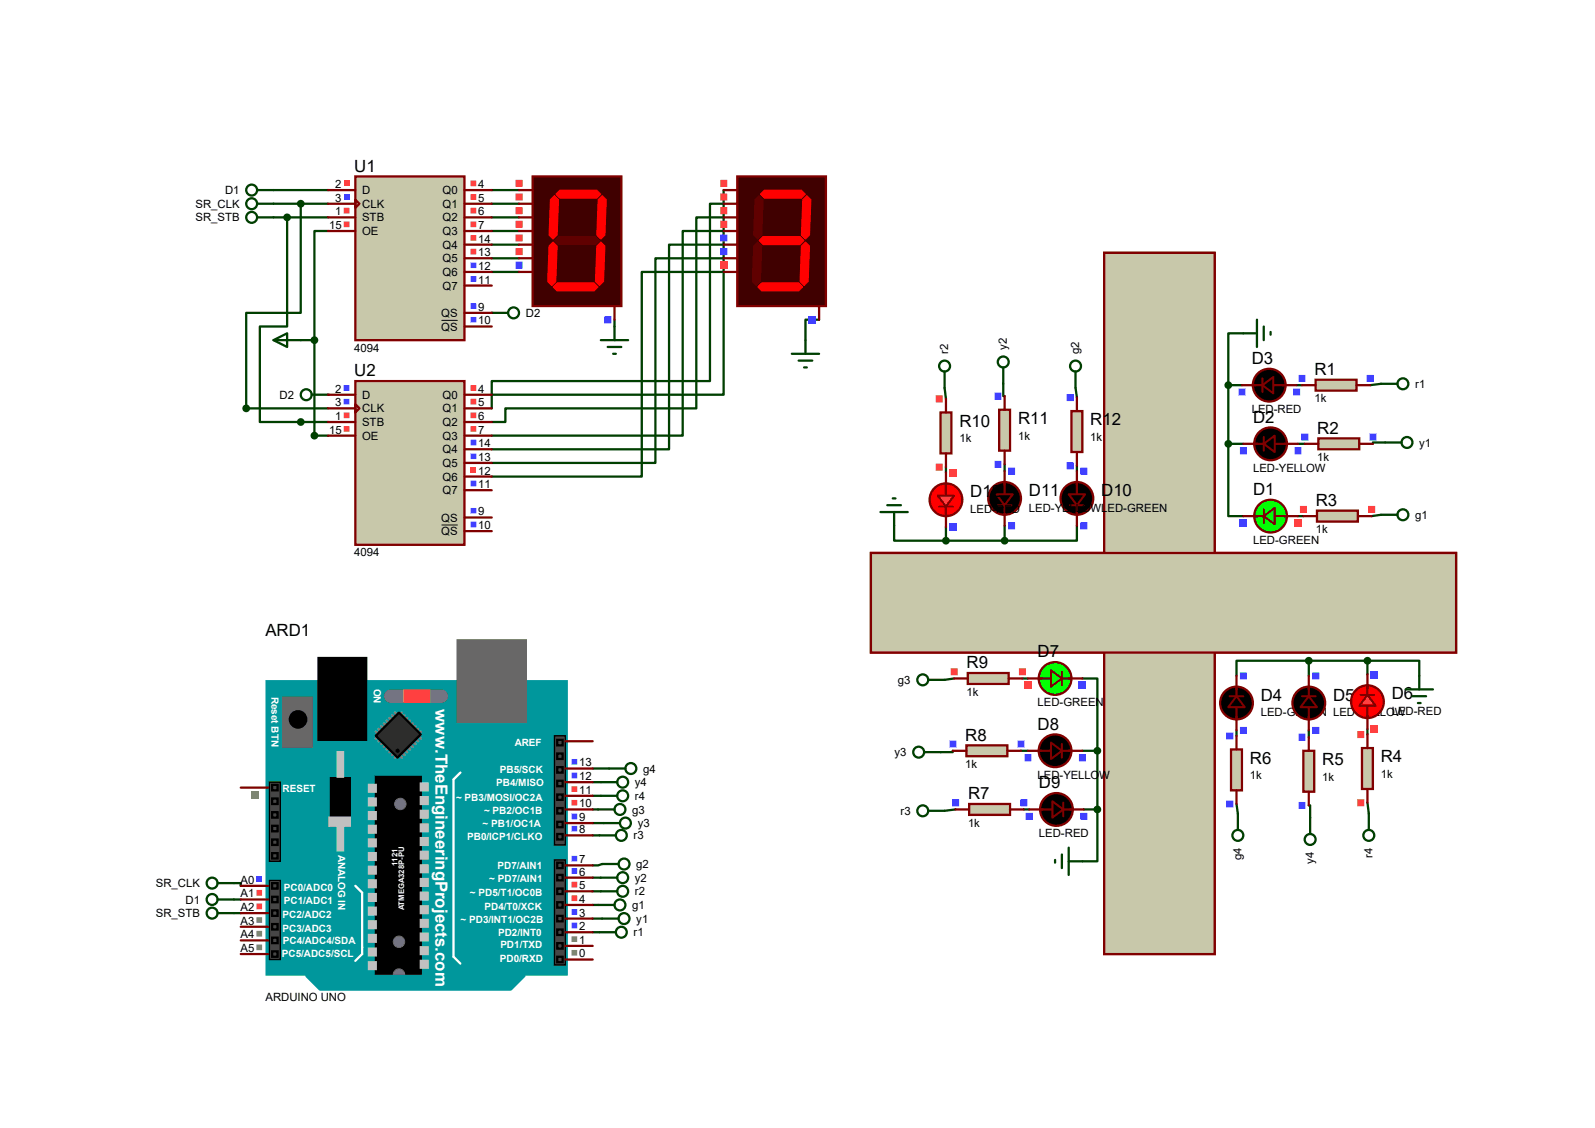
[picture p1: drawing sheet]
<svg xmlns="http://www.w3.org/2000/svg" width="297mm" height="210mm" viewBox="0 0 297 210" stroke-linecap="round" stroke-linejoin="round" font-family="sans-serif">
<g fill="none" stroke="#004000" stroke-width=".42">
<path d="M50.9 37.9h10.2M50.9 35.4h10.2M91.6 37.9h5M91.6 35.4h5M50.9 40.5h10.2M53.5 40.5v20.3h-5.1v17.8h7.6M61.1 43h-2.6v20.3M91.6 40.5h5M91.6 43h5M91.6 45.6h5M91.6 48.1h5M91.6 50.6h5"/>
<path d="M114.4 59.5v1.3M152.5 59.5h-2.5v3.8M56 63.3h2.5M58.5 63.3v17.8M175.9 72.2l.2 2.1M186.8 71.5v2.2h.3M200.3 72.2l.2 1.8M228.7 71.7v10.9M228.7 71.7h2.6M231.5 62.1h-2.8v9.6M241.4 71.7h1M257.2 71.5l-2.1 .2"/>
<path d="M166.5 97.9v2.8h9.6M176.1 87v1M176.1 98.1v2.6M187.1 86.4v1.3M187.1 97.9v2.8M200.5 97.9v2.8h-13.4M200.5 86.7v1M228.7 82.6v13.5h2.8M228.7 82.6h2.8M241.7 82.6h1.3M241.7 96.1h1M257.2 95.8l-1.8 .3"/>
<path d="M257.9 82.4h-2.2v.2M176.1 100.7h11M177.4 139.8v.2h-2.3M177.7 126.3l-1.8 .3M190.1 139.8h1.3M190.4 126.3h1M201.5 126.3h2.8v13.5M201.5 139.8h2.8M204.3 139.8v10.9M230.3 136v1M243.7 123h-13.4v2.8M243.7 123v2.8"/>
<path d="M243.7 136v1.2M243.7 123h10.9M254.6 123h9.7v2.8M254.6 123v2.6M254.6 135.7v1M110.4 143.1h3M110.4 145.6h1.5M110.4 148.2h1.5M110.4 150.7h1M110.4 153.2h2M110.4 155.5h1.2M177.9 150.7l-2 .3"/>
<path d="M190.6 150.7h1M201.8 150.7h2.5M204.3 150.7v9.7h-2.8M230.3 149.7l.2 1.8M243.7 149.9h.3v2.3M254.6 149.4l.3 2.1M43.6 164.4h1.2v.5M43.6 167.5h1.2M43.6 170h1.2M110.4 163.4h1.5M110.4 165.9h1.5M110.4 168.5h1"/>
<path d="M110.4 171h1.7M110.4 173.6h1.2M112.1 160.9l-.7 .2h-1"/>
</g>
<g fill="#004000">
<circle cx="91.6" cy="58.3" r=".21"/>
<circle cx="61.1" cy="73.5" r=".21"/>
</g>
<path d="M56 37.9v20.4h-10.2v17.7h15.3M134.7 35.4v38.1h-43.1M134.7 37.9h-2.5v33.1h-40.6v5M134.7 40.5h-5v35.5h-35.6v2.6h-2.5M134.7 43h-7.6v38.1h-35.5M134.7 45.6h-10.1v38.1h-33M134.7 48.1h-12.7v38.1h-30.4M134.7 50.6h-15.2v38.1h-27.9M56 78.6h5.1M58.5 81.1h2.6" fill="none" stroke="#004000" stroke-width=".42"/>
<path d="M49.7 126.8h55.8v54.6h-55.8z" fill="#00979c" stroke="#00979c" stroke-width=".42"/>
<g fill="#686767" stroke="#686767" stroke-width=".42">
<path d="M85.2 119.2h12.7v15.3h-12.7z"/>
<path d="M52.7 129.9h5.3v9.1h-5.3z"/>
</g>
<g fill="#000" stroke="#000" stroke-width=".42">
<path d="M59.3 122.5h8.9v15.3h-8.9zM61.6 144.9h3.6v8.9h-3.6zM70 144.6h8.4v36.8h-8.4z"/>
<circle cx="55.5" cy="133.9" r="1.52"/>
</g>
<path d="M85.7 143.8l-1.2 1.3v33l1.2 1.3M66.2 164.9l1.2 1.3v11.4l-1.2 1.3" fill="none" stroke="#fff" stroke-width=".42"/>
<g fill="#c0c0c0" stroke="#c0c0c0" stroke-width=".42">
<path d="M78.4 145.9h1.2v1.3h-1.2z"/>
<path d="M78.4 148.4h1.2v1.3h-1.2z"/>
<path d="M78.4 151h1.2v1.2h-1.2z"/>
<path d="M78.4 153.5h1.2v1.3h-1.2z"/>
<path d="M78.4 156h1.2v1.3h-1.2z"/>
<path d="M78.4 158.6h1.2v1.3h-1.2z"/>
<path d="M78.4 161.1h1.2v1.3h-1.2z"/>
<path d="M78.4 163.7h1.2v1.2h-1.2z"/>
<path d="M78.4 166.2h1.2v1.3h-1.2z"/>
<path d="M78.4 168.7h1.2v1.3h-1.2z"/>
<path d="M78.4 171.3h1.2v1.3h-1.2z"/>
<path d="M78.4 173.8h1.2v1.3h-1.2z"/>
<path d="M78.4 176.4h1.2v1.2h-1.2z"/>
<path d="M78.4 178.9h1.2v1.3h-1.2z"/>
<path d="M68.7 146.1h1.3v1.3h-1.3z"/>
<path d="M68.7 148.7h1.3v1.2h-1.3z"/>
<path d="M68.7 151.2h1.3v1.3h-1.3z"/>
<path d="M68.7 153.8h1.3v1.2h-1.3z"/>
<path d="M68.7 156.3h1.3v1.3h-1.3z"/>
<path d="M68.7 158.8h1.3v1.3h-1.3z"/>
<path d="M68.7 161.4h1.3v1.2h-1.3z"/>
<path d="M68.7 163.9h1.3v1.3h-1.3z"/>
<path d="M68.7 166.5h1.3v1.2h-1.3z"/>
<path d="M68.7 169h1.3v1.3h-1.3z"/>
<path d="M68.7 171.5h1.3v1.3h-1.3z"/>
<path d="M68.7 174.1h1.3v1.2h-1.3z"/>
<path d="M68.7 176.6h1.3v1.3h-1.3z"/>
<path d="M68.7 179.2h1.3v1.2h-1.3z"/>
<path d="M61.3 152.2h3.9v1.6h-3.9z"/>
<path d="M62.9 140h1v4.6h-1z"/>
<path d="M62.9 153.8h1v4.5h-1z"/>
</g>
<path d="M72.8 129.6h9.4" fill="none" stroke="#757575" stroke-width="2.5"/>
<path d="M75.3 128.6h4.6v2h-4.6z" fill="#ff8000" stroke="#ff8000" stroke-width=".42"/>
<g fill="none" stroke="#808080" stroke-width=".47">
<path d="M70 136.2l.5 .5M70.5 135.7l.5 .5M70.5 137l-.5 .5M71 135.2l.5 .5M71 137.5l-.5 .5M71.5 134.7l.5 .5M71.5 138l-.5 .5M72 134.2l.5 .5M72 138.5l-.5 .5M72.5 133.7l.5 .5M72.5 139l-.5 .5M73 133.2l.5 .5"/>
<path d="M73 139.5l-.5 .5M73.5 132.7l.5 .5M74.8 132.7l-.5 .5M75.3 139.5l.5 .5M75.3 133.2l-.5 .5M75.8 139l.5 .5M75.8 133.7l-.5 .5M76.3 138.5l.5 .5M76.3 134.2l-.5 .5M76.8 138l.5 .5M76.8 134.7l-.5 .5M77.3 137.5l.6 .5"/>
<path d="M77.3 135.2l-.5 .5M77.9 137l.5 .5M77.9 135.7l-.6 .5M78.4 136.2l-.5 .5M73.5 140l-.5 .5M74 140.5l-.5 .6M74.3 140.5l.5 .6M74.8 140l.5 .5"/>
</g>
<path d="M74.3 132.7l4.1 4-4.4 4.4-4-4.1z" fill="#2c2c2c" stroke="#000" stroke-width=".42"/>
<circle cx="74" cy="139.8" r=".3" fill="#000" stroke="#000" stroke-width=".19"/>
<path d="M103.3 137h2v20.3h-2z" fill="#464646" stroke="#000" stroke-width=".25"/>
<circle cx="74.3" cy="175.3" r="1.06" fill="#757575" stroke="#757575" stroke-width=".19"/>
<g fill="#464646" stroke="#000" stroke-width=".42">
<path d="M103.8 137.8h1v1h-1z"/>
<path d="M103.8 142.8h1v1h-1z"/>
<path d="M103.8 145.4h1v1h-1z"/>
<path d="M103.8 147.9h1v1h-1z"/>
<path d="M103.8 150.5h1v1h-1z"/>
<path d="M103.8 153h1v1h-1z"/>
<path d="M103.8 140.3h1v1h-1z"/>
<path d="M103.8 155.3h1v1h-1z"/>
</g>
<g fill="#757575" stroke="#757575" stroke-width=".19">
<circle cx="74.5" cy="149.7" r="1.06"/>
<circle cx="74.3" cy="181.4" r="1.06"/>
</g>
<path d="M57 181.7h40.7l-2.6 2.5h-35.5z" fill="#00979c" stroke="#00979c" stroke-width=".42"/>
<g fill="#464646" stroke="#000" stroke-width=".25">
<path d="M50.2 145.6h2v14.8h-2z"/>
<path d="M103.3 160.1h2v19.6h-2z"/>
<path d="M50.2 163.9h2v14.7h-2z"/>
</g>
<g fill="#464646" stroke="#000" stroke-width=".42">
<path d="M50.7 148.7h1v1h-1z"/>
<path d="M50.7 153.8h1v1h-1z"/>
<path d="M50.7 158.8h1v1.1h-1z"/>
<path d="M50.7 156.3h1v1h-1z"/>
<path d="M50.7 151.2h1v1h-1z"/>
<path d="M50.7 146.1h1v1.1h-1z"/>
<path d="M103.8 160.6h1v1h-1z"/>
<path d="M103.8 162.9h1v1h-1z"/>
<path d="M103.8 165.4h1v1.1h-1z"/>
<path d="M103.8 168h1v1h-1z"/>
<path d="M103.8 170.5h1v1h-1z"/>
<path d="M103.8 173.1h1v1h-1z"/>
<path d="M103.8 175.6h1v1h-1z"/>
<path d="M103.8 178.1h1v1.1h-1z"/>
<path d="M50.7 164.4h1v1h-1z"/>
<path d="M50.7 167h1v1h-1z"/>
<path d="M50.7 169.5h1v1h-1z"/>
<path d="M50.7 172h1v1.1h-1z"/>
<path d="M50.7 174.6h1v1h-1z"/>
<path d="M50.7 177.1h1v1h-1z"/>
</g>
<g fill="none" stroke="#800000" stroke-width=".42">
<path d="M105.3 138h5.1M44.8 146.6h5.1M105.3 155.5h5.1M105.3 153.2h5.1M105.3 150.7h5.1M105.3 148.2h5.1M105.3 145.6h5.1M105.3 143.1h5.1M44.8 177.6h5.1M44.8 175.1h5.1M44.8 172.6h5.1M44.8 170h5.1"/>
<path d="M44.8 167.5h5.1M44.8 164.9h5.1M105.3 178.6h5.1M105.3 176.1h5.1M105.3 173.6h5.1M105.3 171h5.1M105.3 168.5h5.1M105.3 165.9h5.1M105.3 163.4h5.1M105.3 161.1h5.1"/>
</g>
<path d="M106.4 176.9h1.1v1h-1.1zM106.4 174.3h1.1v1.1h-1.1z" fill-rule="evenodd" fill="#808080"/>
<path d="M106.4 171.8h1.1v1h-1.1zM106.4 169.2h1.1v1.1h-1.1z" fill-rule="evenodd" fill="#4040ff"/>
<path d="M106.4 166.7h1.1v1.1h-1.1zM106.4 164.2h1.1v1h-1.1z" fill-rule="evenodd" fill="#ff4040"/>
<path d="M106.4 161.6h1.1v1.1h-1.1zM106.4 159.3h1.1v1.1h-1.1zM106.4 153.8h1.1v1h-1.1zM106.4 151.5h1.1v1h-1.1z" fill-rule="evenodd" fill="#4040ff"/>
<path d="M106.4 148.9h1.1v1.1h-1.1zM106.4 146.4h1.1v1h-1.1z" fill-rule="evenodd" fill="#ff4040"/>
<path d="M106.4 143.8h1.1v1.1h-1.1zM106.4 141.3h1.1v1.1h-1.1z" fill-rule="evenodd" fill="#4040ff"/>
<path d="M47.8 175.9h1v1h-1zM47.8 173.3h1v1.1h-1zM47.8 170.8h1v1h-1z" fill-rule="evenodd" fill="#808080"/>
<path d="M47.8 168.2h1v1.1h-1zM47.8 165.7h1v1.1h-1z" fill-rule="evenodd" fill="#ff4040"/>
<path d="M47.8 163.2h1v1h-1z" fill="#4040ff"/>
<path d="M46.7 147.3h1.3v1.3h-1.3z" fill="#808080"/>
<g fill="none" stroke="#004000" stroke-width=".42">
<path d="M111.4 150.7h3M111.6 155.5h3.1M111.9 145.6h3M111.9 148.2h3M112.4 153.2h3M113.4 143.1h3.1M40.5 164.4h3.1M40.5 167.5h3.1M40.5 170h3.1M111.4 168.5h3M111.6 173.6h3.1M111.9 163.4h3"/>
<path d="M111.9 165.9h3M112.1 160.9h3.1M112.1 171h3.1"/>
<circle cx="115.4" cy="150.7" r="1.02"/>
<circle cx="115.7" cy="155.5" r="1.02"/>
<circle cx="116" cy="148.2" r="1.02"/>
<circle cx="116" cy="145.6" r="1.02"/>
<circle cx="116.5" cy="153.2" r="1.02"/>
<circle cx="117.5" cy="143.1" r="1.02"/>
<circle cx="39.5" cy="170" r="1.02"/>
<circle cx="39.5" cy="164.4" r="1.02"/>
<circle cx="39.5" cy="167.5" r="1.02"/>
<circle cx="115.4" cy="168.5" r="1.02"/>
<circle cx="115.7" cy="173.6" r="1.02"/>
<circle cx="116" cy="165.9" r="1.02"/>
<circle cx="116" cy="163.4" r="1.02"/>
<circle cx="116.2" cy="171" r="1.02"/>
<circle cx="116.2" cy="160.9" r="1.02"/>
</g>
<g fill="#c8c8aa" stroke="#800000" stroke-width=".42">
<path d="M205.6 47.1h20.6v130.5h-20.6z"/>
<path d="M162.2 103h108.9v18.5h-108.9z"/>
</g>
<circle cx="236.6" cy="96.1" r="3" fill="#0f0" stroke="#800000" stroke-width=".42"/>
<path d="M235.3 94.8v2.6" fill="none" stroke="#800000" stroke-width=".38"/>
<path d="M233.6 96.1h1.7M237.4 96.1h2.2" fill="none" stroke="#800000" stroke-width=".42"/>
<path d="M235.3 96.1l2.1-1.5v3z" fill="#2bff2b" stroke="#800000" stroke-width=".38"/>
<path d="M231.5 96.1h2.6M239.1 96.1h2.6" fill="none" stroke="#800000" stroke-width=".42"/>
<path d="M241 96.7h1.4v1.3h-1.4z" fill="#ff4040"/>
<path d="M230.9 96.7h1.3v1.3h-1.3z" fill="#4040ff"/>
<circle cx="236.6" cy="82.6" r="3" fill="#000" stroke="#800000" stroke-width=".42"/>
<path d="M235.3 81.4v2.5" fill="none" stroke="#800000" stroke-width=".38"/>
<path d="M235.6 82.6h2M236.1 82.1h1v1h-1zM236.6 81.6v2.1" fill="none" stroke="#000040" stroke-width=".21"/>
<path d="M231.5 82.6h3.8M237.4 82.6h4.3" fill="none" stroke="#800000" stroke-width=".42"/>
<path d="M235.3 82.6l2.1-1.5v3.1z" fill="#000" stroke="#800000" stroke-width=".38"/>
<path d="M241 83.3h1.4v1.3h-1.4zM230.9 83.3h1.3v1.3h-1.3z" fill-rule="evenodd" fill="#4040ff"/>
<circle cx="236.3" cy="71.7" r="3" fill="#000" stroke="#800000" stroke-width=".42"/>
<path d="M235.1 70.4v2.6" fill="none" stroke="#800000" stroke-width=".38"/>
<path d="M231.3 71.7h3.8M237.1 71.7h4.3" fill="none" stroke="#800000" stroke-width=".42"/>
<path d="M235.1 71.7l2-1.5v3z" fill="#000" stroke="#800000" stroke-width=".38"/>
<path d="M240.8 72.3h1.3v1.4h-1.3zM230.6 72.3h1.3v1.4h-1.3z" fill-rule="evenodd" fill="#4040ff"/>
<path d="M234.1 59.5v5.1M231.5 62.1h2.6M235.3 60.8v2.5M236.6 61.8v.5" fill="none" stroke="#004000" stroke-width=".42"/>
<g fill="#004000" stroke="#004000" stroke-width=".42">
<circle cx="228.7" cy="82.6" r=".51"/>
<circle cx="228.7" cy="71.7" r=".51"/>
</g>
<path d="M245 70.7h7.6v2h-7.6z" fill="#c8c8aa" stroke="#800000" stroke-width=".42"/>
<path d="M242.4 71.7h2.6M252.6 71.7h2.5" fill="none" stroke="#800000" stroke-width=".42"/>
<path d="M241.8 69.8h1.3v1.3h-1.3zM254.5 69.8h1.3v1.3h-1.3z" fill-rule="evenodd" fill="#4040ff"/>
<path d="M245.5 81.6h7.6v2.1h-7.6z" fill="#c8c8aa" stroke="#800000" stroke-width=".42"/>
<path d="M243 82.6h2.5M253.1 82.6h2.6" fill="none" stroke="#800000" stroke-width=".42"/>
<path d="M242.3 80.7h1.3v1.3h-1.3zM255 80.7h1.3v1.3h-1.3z" fill-rule="evenodd" fill="#4040ff"/>
<path d="M245.2 95.1h7.7v2h-7.7z" fill="#c8c8aa" stroke="#800000" stroke-width=".42"/>
<path d="M242.7 96.1h2.5M252.9 96.1h2.5" fill="none" stroke="#800000" stroke-width=".42"/>
<path d="M242.1 94.2h1.3v1.3h-1.3zM254.8 94.2h1.3v1.3h-1.3z" fill-rule="evenodd" fill="#ff4040"/>
<g fill="none" stroke="#004000" stroke-width=".42">
<path d="M257.2 71.5h3M257.2 95.8h3M257.9 82.4h3.1"/>
<circle cx="261.2" cy="71.5" r="1.02"/>
<circle cx="261.2" cy="95.8" r="1.02"/>
<circle cx="262" cy="82.4" r="1.02"/>
</g>
<circle cx="230.3" cy="130.9" r="3" fill="#000" stroke="#800000" stroke-width=".42"/>
<path d="M229 129.6h2.5" fill="none" stroke="#800000" stroke-width=".38"/>
<path d="M230.3 125.8v3.8M230.3 131.7v4.3" fill="none" stroke="#800000" stroke-width=".42"/>
<path d="M230.3 129.6l1.5 2.1h-3.1z" fill="#000" stroke="#800000" stroke-width=".38"/>
<path d="M230.9 135.3h1.3v1.4h-1.3zM230.9 125.2h1.3v1.3h-1.3z" fill-rule="evenodd" fill="#4040ff"/>
<circle cx="243.7" cy="130.9" r="3" fill="#000" stroke="#800000" stroke-width=".42"/>
<path d="M242.4 129.6h2.6" fill="none" stroke="#800000" stroke-width=".38"/>
<path d="M242.7 130.9h2M243.2 130.4h1v1h-1zM243.7 129.9v2" fill="none" stroke="#000040" stroke-width=".21"/>
<path d="M243.7 125.8v3.8M243.7 131.7v4.3" fill="none" stroke="#800000" stroke-width=".42"/>
<path d="M243.7 129.6l1.5 2.1h-3z" fill="#000" stroke="#800000" stroke-width=".38"/>
<path d="M244.3 135.3h1.4v1.4h-1.4zM244.3 125.2h1.4v1.3h-1.4z" fill-rule="evenodd" fill="#4040ff"/>
<circle cx="254.6" cy="130.6" r="3" fill="#f00" stroke="#800000" stroke-width=".42"/>
<path d="M253.4 129.4h2.5" fill="none" stroke="#800000" stroke-width=".38"/>
<path d="M254.6 127.6v1.8M254.6 131.4v2.3" fill="none" stroke="#800000" stroke-width=".42"/>
<path d="M254.6 129.4l1.6 2h-3.1z" fill="#ff2b2b" stroke="#800000" stroke-width=".38"/>
<path d="M254.6 125.6v2.5M254.6 133.2v2.5" fill="none" stroke="#800000" stroke-width=".42"/>
<path d="M255.3 135.1h1.3v1.3h-1.3z" fill="#ff4040"/>
<path d="M255.3 124.9h1.3v1.3h-1.3z" fill="#4040ff"/>
<path d="M261.7 128.4h5.1M263 129.6h2.6M264 130.9h.5M264.3 125.8v2.6" fill="none" stroke="#004000" stroke-width=".42"/>
<g fill="#004000" stroke="#004000" stroke-width=".42">
<circle cx="243.7" cy="123" r=".51"/>
<circle cx="254.6" cy="123" r=".51"/>
</g>
<path d="M253.6 139.3h2.1v7.6h-2.1z" fill="#c8c8aa" stroke="#800000" stroke-width=".42"/>
<path d="M254.6 136.7v2.6M254.6 146.9v2.5" fill="none" stroke="#800000" stroke-width=".42"/>
<path d="M252.7 136.1h1.3v1.3h-1.3zM252.7 148.8h1.3v1.3h-1.3z" fill-rule="evenodd" fill="#ff4040"/>
<path d="M242.7 139.8h2v7.6h-2z" fill="#c8c8aa" stroke="#800000" stroke-width=".42"/>
<path d="M243.7 137.2v2.6M243.7 147.4v2.5" fill="none" stroke="#800000" stroke-width=".42"/>
<path d="M241.8 136.6h1.3v1.3h-1.3zM241.8 149.3h1.3v1.3h-1.3z" fill-rule="evenodd" fill="#4040ff"/>
<path d="M229.2 139.5h2.1v7.7h-2.1z" fill="#c8c8aa" stroke="#800000" stroke-width=".42"/>
<path d="M230.3 137v2.5M230.3 147.2v2.5" fill="none" stroke="#800000" stroke-width=".42"/>
<path d="M228.3 136.4h1.4v1.3h-1.4zM228.3 149.1h1.4v1.3h-1.4z" fill-rule="evenodd" fill="#4040ff"/>
<g fill="none" stroke="#004000" stroke-width=".42">
<path d="M230.5 151.5v3M244 152.2v3.1M254.9 151.5v3"/>
<circle cx="230.5" cy="155.5" r="1.02"/>
<circle cx="244" cy="156.3" r="1.02"/>
<circle cx="254.9" cy="155.5" r="1.02"/>
</g>
<circle cx="196.5" cy="126.3" r="3" fill="#0f0" stroke="#800000" stroke-width=".42"/>
<path d="M197.7 125.1v2.5" fill="none" stroke="#800000" stroke-width=".38"/>
<path d="M193.4 126.3h2.3M197.7 126.3h1.8" fill="none" stroke="#800000" stroke-width=".42"/>
<path d="M195.7 124.8l2 1.5-2 1.5z" fill="#2bff2b" stroke="#800000" stroke-width=".38"/>
<path d="M191.4 126.3h2.5M199 126.3h2.5" fill="none" stroke="#800000" stroke-width=".42"/>
<path d="M190.8 127h1.3v1.3h-1.3z" fill="#ff4040"/>
<path d="M200.9 127h1.3v1.3h-1.3z" fill="#4040ff"/>
<circle cx="196.5" cy="139.8" r="3" fill="#000" stroke="#800000" stroke-width=".42"/>
<path d="M197.7 138.5v2.6" fill="none" stroke="#800000" stroke-width=".38"/>
<path d="M195.5 139.8h2M196 139.3h1v1h-1zM196.5 138.8v2" fill="none" stroke="#000040" stroke-width=".21"/>
<path d="M191.4 139.8h4.3M197.7 139.8h3.8" fill="none" stroke="#800000" stroke-width=".42"/>
<path d="M195.7 138.3l2 1.5-2 1.5z" fill="#000" stroke="#800000" stroke-width=".38"/>
<path d="M190.8 140.4h1.3v1.3h-1.3zM200.9 140.4h1.3v1.3h-1.3z" fill-rule="evenodd" fill="#4040ff"/>
<circle cx="196.7" cy="150.7" r="3" fill="#000" stroke="#800000" stroke-width=".42"/>
<path d="M198 149.4v2.6" fill="none" stroke="#800000" stroke-width=".38"/>
<path d="M191.6 150.7h4.4M198 150.7h3.8" fill="none" stroke="#800000" stroke-width=".42"/>
<path d="M196 149.2l2 1.5-2 1.5z" fill="#000" stroke="#800000" stroke-width=".38"/>
<path d="M191 151.3h1.3v1.4h-1.3zM201.2 151.3h1.3v1.4h-1.3z" fill-rule="evenodd" fill="#4040ff"/>
<path d="M197.7 159.1v2.5M199 157.8v5.1M196.5 160.1v.5M199 160.4h2.5" fill="none" stroke="#004000" stroke-width=".42"/>
<g fill="#004000" stroke="#004000" stroke-width=".42">
<circle cx="204.3" cy="139.8" r=".51"/>
<circle cx="204.3" cy="150.7" r=".51"/>
</g>
<path d="M180.5 149.7h7.6v2h-7.6z" fill="#c8c8aa" stroke="#800000" stroke-width=".42"/>
<path d="M177.9 150.7h2.6M188.1 150.7h2.5" fill="none" stroke="#800000" stroke-width=".42"/>
<path d="M190 148.8h1.3v1.3h-1.3zM177.3 148.8h1.3v1.3h-1.3z" fill-rule="evenodd" fill="#4040ff"/>
<path d="M180 138.8h7.6v2h-7.6z" fill="#c8c8aa" stroke="#800000" stroke-width=".42"/>
<path d="M177.4 139.8h2.6M187.6 139.8h2.5" fill="none" stroke="#800000" stroke-width=".42"/>
<path d="M189.5 137.9h1.3v1.3h-1.3zM176.8 137.9h1.3v1.3h-1.3z" fill-rule="evenodd" fill="#4040ff"/>
<path d="M180.2 125.3h7.6v2h-7.6z" fill="#c8c8aa" stroke="#800000" stroke-width=".42"/>
<path d="M177.7 126.3h2.5M187.8 126.3h2.6" fill="none" stroke="#800000" stroke-width=".42"/>
<path d="M189.7 124.4h1.4v1.3h-1.4zM177 124.4h1.4v1.3h-1.4z" fill-rule="evenodd" fill="#ff4040"/>
<g fill="none" stroke="#004000" stroke-width=".42">
<path d="M172.8 126.6h3.1M172.1 140h3M172.8 151h3.1"/>
<circle cx="171.8" cy="126.6" r="1.02"/>
<circle cx="171.1" cy="140" r="1.02"/>
<circle cx="171.8" cy="151" r="1.02"/>
</g>
<circle cx="200.5" cy="92.8" r="3" fill="#000" stroke="#800000" stroke-width=".42"/>
<path d="M199.3 94.1h2.5" fill="none" stroke="#800000" stroke-width=".38"/>
<path d="M200.5 87.7v4.3M200.5 94.1v3.8" fill="none" stroke="#800000" stroke-width=".42"/>
<path d="M199 92h3.1l-1.6 2.1z" fill="#000" stroke="#800000" stroke-width=".38"/>
<path d="M201.2 87.1h1.3v1.3h-1.3zM201.2 97.2h1.3v1.4h-1.3z" fill-rule="evenodd" fill="#4040ff"/>
<circle cx="187.1" cy="92.8" r="3" fill="#000" stroke="#800000" stroke-width=".42"/>
<path d="M185.8 94.1h2.5" fill="none" stroke="#800000" stroke-width=".38"/>
<path d="M186.1 92.8h2M186.6 92.3h1v1h-1zM187.1 91.8v2" fill="none" stroke="#000040" stroke-width=".21"/>
<path d="M187.1 87.7v4.3M187.1 94.1v3.8" fill="none" stroke="#800000" stroke-width=".42"/>
<path d="M185.5 92h3.1l-1.5 2.1z" fill="#000" stroke="#800000" stroke-width=".38"/>
<path d="M187.7 87.1h1.3v1.3h-1.3zM187.7 97.2h1.3v1.4h-1.3z" fill-rule="evenodd" fill="#4040ff"/>
<circle cx="176.1" cy="93" r="3" fill="#f00" stroke="#800000" stroke-width=".42"/>
<path d="M174.9 94.3h2.5" fill="none" stroke="#800000" stroke-width=".38"/>
<path d="M176.1 90v2.3M176.1 94.3v1.8" fill="none" stroke="#800000" stroke-width=".42"/>
<path d="M174.6 92.3h3.1l-1.6 2z" fill="#ff2b2b" stroke="#800000" stroke-width=".38"/>
<path d="M176.1 88v2.5M176.1 95.6v2.5" fill="none" stroke="#800000" stroke-width=".42"/>
<path d="M176.8 87.3h1.3v1.3h-1.3z" fill="#ff4040"/>
<path d="M176.8 97.5h1.3v1.3h-1.3z" fill="#4040ff"/>
<path d="M164 95.3h5M165.2 94.1h2.6M166.2 92.8h.6M166.5 95.3v2.6" fill="none" stroke="#004000" stroke-width=".42"/>
<g fill="#004000" stroke="#004000" stroke-width=".42">
<circle cx="187.1" cy="100.7" r=".51"/>
<circle cx="176.1" cy="100.7" r=".51"/>
</g>
<path d="M175.1 76.8h2.1v7.6h-2.1z" fill="#c8c8aa" stroke="#800000" stroke-width=".42"/>
<path d="M176.1 74.3v2.5M176.1 84.4v2.6" fill="none" stroke="#800000" stroke-width=".42"/>
<path d="M174.2 86.3h1.4v1.3h-1.4zM174.2 73.6h1.4v1.3h-1.4z" fill-rule="evenodd" fill="#ff4040"/>
<path d="M186.1 76.3h2v7.6h-2z" fill="#c8c8aa" stroke="#800000" stroke-width=".42"/>
<path d="M187.1 73.7v2.6M187.1 83.9v2.5" fill="none" stroke="#800000" stroke-width=".42"/>
<path d="M185.2 85.8h1.3v1.3h-1.3zM185.2 73.1h1.3v1.3h-1.3z" fill-rule="evenodd" fill="#4040ff"/>
<path d="M199.5 76.5h2v7.7h-2z" fill="#c8c8aa" stroke="#800000" stroke-width=".42"/>
<path d="M200.5 74v2.5M200.5 84.2v2.5" fill="none" stroke="#800000" stroke-width=".42"/>
<path d="M198.6 86.1h1.3v1.3h-1.3zM198.6 73.4h1.3v1.3h-1.3z" fill-rule="evenodd" fill="#4040ff"/>
<g fill="none" stroke="#004000" stroke-width=".42">
<path d="M175.9 69.2v3M186.8 68.4v3.1M200.3 69.2v3"/>
<circle cx="175.9" cy="68.2" r="1.02"/>
<circle cx="186.8" cy="67.4" r="1.02"/>
<circle cx="200.3" cy="68.2" r="1.02"/>
</g>
<path d="M99.2 32.9h16.5v24.1h-16.5z" fill="#400000" stroke="#800000" stroke-width=".42"/>
<g fill="#f00" stroke="#f00" stroke-width=".19">
<path d="M104.3 35.4h6.8l.8 .8-.8 .7h-6.8l-.8-.7z"/>
<path d="M111.4 37.2l.7-.8 .8 .8-.3 6.6-.7 .7-.8-.7z"/>
<path d="M111.1 45.8l.8-.8 .7 .8-.2 6.6-.8 .8-.7-.8z"/>
<path d="M103 53.4l.8-.7h6.8l.8 .7-.8 .8h-6.8z"/>
<path d="M102.2 45.8l.8-.8 .8 .8-.3 6.6-.8 .8-.7-.8z"/>
<path d="M102.5 37.2l.8-.8 .7 .8-.2 6.6-.8 .7-.8-.7z"/>
</g>
<path d="M103.3 44.8l.7-.8h6.9l.7 .8-.7 .8h-6.9z" fill="#600000" stroke="#600000" stroke-width=".19"/>
<path d="M96.6 35.4h2.6M96.6 37.9h2.6M96.6 40.5h2.6M96.6 43h2.6M96.6 45.6h2.6M96.6 48.1h2.6M96.6 50.6h2.6M114.4 57v2.5" fill="none" stroke="#800000" stroke-width=".42"/>
<path d="M96 33.5h1.3v1.3h-1.3zM96 36h1.3v1.3h-1.3zM96 38.6h1.3v1.3h-1.3zM96 41.1h1.3v1.3h-1.3zM96 43.6h1.3v1.4h-1.3zM96 46.2h1.3v1.3h-1.3z" fill-rule="evenodd" fill="#ff4040"/>
<path d="M96 48.7h1.3v1.3h-1.3zM112.5 58.9h1.3v1.3h-1.3z" fill-rule="evenodd" fill="#4040ff"/>
<path d="M137.3 32.9h16.5v24.1h-16.5z" fill="#400000" stroke="#800000" stroke-width=".42"/>
<g fill="#f00" stroke="#f00" stroke-width=".19">
<path d="M141.6 36.2l.8-.8h6.8l.8 .8-.8 .7h-6.8z"/>
<path d="M149.5 37.2l.7-.8 .8 .8-.3 6.6-.7 .7-.8-.7z"/>
<path d="M149.2 45.8l.8-.8 .7 .8-.2 6.6-.8 .8-.7-.8z"/>
<path d="M141.9 52.7h6.8l.8 .7-.8 .8h-6.8l-.8-.8z"/>
<path d="M142.1 44h6.9l.7 .8-.7 .8h-6.9l-.7-.8z"/>
</g>
<g fill="#600000" stroke="#600000" stroke-width=".19">
<path d="M140.3 45.8l.8-.8 .8 .8-.3 6.6-.8 .8-.7-.8z"/>
<path d="M140.6 37.2l.8-.8 .7 .8-.2 6.6-.8 .7-.8-.7z"/>
</g>
<path d="M134.7 35.4h2.6M134.7 37.9h2.6M134.7 40.5h2.6M134.7 43h2.6M134.7 45.6h2.6M134.7 48.1h2.6M134.7 50.6h2.6M152.5 57v2.5" fill="none" stroke="#800000" stroke-width=".42"/>
<path d="M134.1 33.5h1.3v1.3h-1.3zM134.1 36h1.3v1.3h-1.3zM134.1 38.6h1.3v1.3h-1.3zM134.1 41.1h1.3v1.3h-1.3z" fill-rule="evenodd" fill="#ff4040"/>
<path d="M134.1 43.6h1.3v1.4h-1.3zM134.1 46.2h1.3v1.3h-1.3z" fill-rule="evenodd" fill="#4040ff"/>
<path d="M134.1 48.7h1.3v1.3h-1.3z" fill="#ff4040"/>
<path d="M150.6 58.9h1.3v1.3h-1.3z" fill="#4040ff"/>
<g fill="none" stroke="#004000" stroke-width=".42">
<path d="M47.9 35.4h3M47.9 37.9h3M47.9 40.5h3M91.6 58.3h3M50.9 63.3l2.6-1.2v2.5zM50.9 63.3h5.1M58 73.5h3.1M111.9 63.3h5.1M113.2 64.6h2.5M114.2 65.9h.5M114.4 60.8v2.5M147.4 65.9h5.1"/>
<path d="M148.7 67.1h2.6M149.7 68.4h.5M150 63.3v2.6"/>
<circle cx="46.9" cy="37.9" r="1.02"/>
<circle cx="46.9" cy="35.4" r="1.02"/>
<circle cx="46.9" cy="40.5" r="1.02"/>
<circle cx="95.6" cy="58.3" r="1.02"/>
<circle cx="57" cy="73.5" r="1.02"/>
</g>
<g fill="#004000" stroke="#004000" stroke-width=".42">
<circle cx="58.5" cy="81.1" r=".51"/>
<circle cx="58.5" cy="63.3" r=".51"/>
<circle cx="53.5" cy="40.5" r=".51"/>
<circle cx="56" cy="78.6" r=".51"/>
<circle cx="56" cy="37.9" r=".51"/>
</g>
<path d="M66.2 32.9h20.3v30.4h-20.3z" fill="#c8c8aa" stroke="#800000" stroke-width=".42"/>
<g fill="none" stroke="#800000" stroke-width=".42">
<path d="M61.1 35.4h5.1M61.1 37.9h5.1M66.2 37.2l.7 .7-.7 .8zM86.5 35.4h5.1M86.5 37.9h5.1M61.1 40.5h5.1M61.1 43h5.1M86.5 40.5h5.1M86.5 43h5.1M86.5 45.6h5.1M86.5 48.1h5.1M86.5 50.6h5.1"/>
<path d="M86.5 53.2h5.1M86.5 58.3h5.1M86.5 60.8h5.1"/>
</g>
<path d="M82.2 59.6h3" fill="none" stroke="#000" stroke-width=".19"/>
<path d="M64 33.6h1.1v1.1h-1.1z" fill="#ff4040"/>
<path d="M64 36.2h1.1v1h-1.1z" fill="#4040ff"/>
<path d="M64 38.7h1.1v1.1h-1.1zM64 41.2h1.1v1.1h-1.1zM87.6 33.6h1.1v1.1h-1.1zM87.6 36.2h1.1v1h-1.1zM87.6 38.7h1.1v1.1h-1.1zM87.6 41.2h1.1v1.1h-1.1zM87.6 43.8h1.1v1h-1.1zM87.6 46.3h1.1v1.1h-1.1z" fill-rule="evenodd" fill="#ff4040"/>
<path d="M87.6 48.9h1.1v1h-1.1zM87.6 51.4h1.1v1.1h-1.1zM87.6 56.5h1.1v1h-1.1zM87.6 59h1.1v1.1h-1.1z" fill-rule="evenodd" fill="#4040ff"/>
<path d="M66.2 71h20.3v30.4h-20.3z" fill="#c8c8aa" stroke="#800000" stroke-width=".42"/>
<g fill="none" stroke="#800000" stroke-width=".42">
<path d="M61.1 73.5h5.1M61.1 76h5.1M61.1 78.6h5.1M66.2 75.3l.7 .7-.7 .8zM86.5 73.5h5.1M86.5 76h5.1M86.5 78.6h5.1M61.1 81.1h5.1M86.5 81.1h5.1M86.5 83.7h5.1M86.5 86.2h5.1M86.5 88.7h5.1"/>
<path d="M86.5 91.3h5.1M86.5 96.4h5.1M86.5 98.9h5.1"/>
</g>
<path d="M82.2 97.7h3" fill="none" stroke="#000" stroke-width=".19"/>
<path d="M64 71.7h1.1v1.1h-1.1zM64 74.3h1.1v1h-1.1z" fill-rule="evenodd" fill="#4040ff"/>
<path d="M64 76.8h1.1v1.1h-1.1zM64 79.3h1.1v1.1h-1.1zM87.6 71.7h1.1v1.1h-1.1zM87.6 74.3h1.1v1h-1.1zM87.6 76.8h1.1v1.1h-1.1zM87.6 79.3h1.1v1.1h-1.1z" fill-rule="evenodd" fill="#ff4040"/>
<path d="M87.6 81.9h1.1v1h-1.1zM87.6 84.4h1.1v1.1h-1.1z" fill-rule="evenodd" fill="#4040ff"/>
<path d="M87.6 87h1.1v1h-1.1z" fill="#ff4040"/>
<path d="M87.6 89.5h1.1v1.1h-1.1zM87.6 94.6h1.1v1h-1.1zM87.6 97.1h1.1v1.1h-1.1z" fill-rule="evenodd" fill="#4040ff"/>
<circle cx="45.8" cy="76" r=".51" fill="#004000" stroke="#004000" stroke-width=".42"/>
<g font-size="3.1">
<text x="66" y="32">U1</text>
<text x="66" y="70.1">U2</text>
<text x="233.1" y="67.8">D3</text>
<text x="244.8" y="69.8">R1</text>
<text x="178.6" y="79.4">R10</text>
<text x="189.6" y="78.9">R11</text>
<text x="203" y="79.2">R12</text>
<text x="233.3" y="78.7">D2</text>
<text x="245.3" y="80.7">R2</text>
<text x="180.7" y="92.6">D12</text>
<text x="191.6" y="92.4">D11</text>
<text x="205.1" y="92.4">D10</text>
<text x="233.3" y="92.2">D1</text>
<text x="245" y="94.2">R3</text>
<text x="49.4" y="118.3">ARD1</text>
<text x="180" y="124.4">R9</text>
<text x="193.2" y="122.4">D7</text>
<text x="234.8" y="130.5">D4</text>
<text x="248.2" y="130.5">D5</text>
<text x="259.2" y="130.2">D6</text>
<text x="179.7" y="137.9">R8</text>
<text x="193.2" y="135.8">D8</text>
<text x="232.7" y="142.2">R6</text>
<text x="246.2" y="142.4">R5</text>
<text x="257.1" y="141.9">R4</text>
<text x="180.3" y="148.8">R7</text>
<text x="193.5" y="146.8">D9</text>
</g>
<text font-size="3.1" fill="#fff" x="81.1" y="132" transform="rotate(90 81.1 132)">www.TheEngineeringProjects.com</text>
<g font-size="2.1">
<text x="62.4" y="35">2</text>
<text x="89" y="35">4</text>
<text x="36.4" y="38.7">SR_CLK</text>
<text x="36.4" y="41.2">SR_STB</text>
<text x="41.9" y="36.2">D1</text>
<text x="62.4" y="37.5">3</text>
<text x="62.4" y="40.1">1</text>
<text x="67.4" y="36.2">D</text>
<text x="67.4" y="38.7">CLK</text>
<text x="67.4" y="41.2">STB</text>
<text x="82.4" y="36.2">Q0</text>
<text x="82.4" y="38.7">Q1</text>
<text x="82.4" y="41.2">Q2</text>
<text x="89" y="37.5">5</text>
<text x="89" y="40.1">6</text>
<text x="61.3" y="42.6">15</text>
<text x="67.4" y="43.8">OE</text>
<text x="82.4" y="43.8">Q3</text>
<text x="82.4" y="46.3">Q4</text>
<text x="89" y="42.6">7</text>
<text x="89" y="45.2">14</text>
<text x="89" y="47.7">13</text>
<text x="82.4" y="48.9">Q5</text>
<text x="82.4" y="51.4">Q6</text>
<text x="82.4" y="53.9">Q7</text>
<text x="89" y="50.2">12</text>
<text x="89" y="52.8">11</text>
<text x="82.2" y="59">QS</text>
<text x="89" y="57.9">9</text>
<text x="97.9" y="59">D2</text>
<text x="66" y="65.5">4094</text>
<text x="82.2" y="61.6">QS</text>
<text x="89" y="60.4">10</text>
<text x="176.6" y="65.9" transform="rotate(-90 176.6 65.9)">r2</text>
<text x="187.5" y="65.1" transform="rotate(-90 187.5 65.1)">y2</text>
<text x="201" y="65.9" transform="rotate(-90 201 65.9)">g2</text>
<text x="52.1" y="74.3">D2</text>
<text x="62.4" y="73.1">2</text>
<text x="62.4" y="75.6">3</text>
<text x="67.4" y="74.3">D</text>
<text x="67.4" y="76.8">CLK</text>
<text x="82.4" y="74.3">Q0</text>
<text x="82.4" y="76.8">Q1</text>
<text x="89" y="73.1">4</text>
<text x="89" y="75.6">5</text>
<text x="233.1" y="76.9">LED-RED</text>
<text x="244.8" y="74.9">1k</text>
<text x="263.5" y="72.2">r1</text>
<text x="61.3" y="80.7">15</text>
<text x="62.4" y="78.2">1</text>
<text x="67.4" y="79.3">STB</text>
<text x="67.4" y="81.9">OE</text>
<text x="82.4" y="79.3">Q2</text>
<text x="82.4" y="81.9">Q3</text>
<text x="89" y="78.2">6</text>
<text x="89" y="80.7">7</text>
<text x="89" y="83.3">14</text>
<text x="178.6" y="82.3">1k</text>
<text x="189.6" y="81.8">1k</text>
<text x="203" y="82.1">1k</text>
<text x="264.3" y="83.1">y1</text>
<text x="82.4" y="84.4">Q4</text>
<text x="82.4" y="87">Q5</text>
<text x="82.4" y="89.5">Q6</text>
<text x="89" y="85.8">13</text>
<text x="89" y="88.3">12</text>
<text x="233.3" y="87.8">LED-YELLOW</text>
<text x="245.3" y="85.8">1k</text>
<text x="82.4" y="92">Q7</text>
<text x="89" y="90.9">11</text>
<text x="89" y="96">9</text>
<text x="180.7" y="95.5">LED-RED</text>
<text x="191.6" y="95.3">LED-YELLOWLED-GREEN</text>
<text x="82.2" y="97.1">QS</text>
<text x="82.2" y="99.7">QS</text>
<text x="89" y="98.5">10</text>
<text x="233.3" y="101.3">LED-GREEN</text>
<text x="245" y="99.3">1k</text>
<text x="263.5" y="96.6">g1</text>
<text x="66" y="103.6">4094</text>
<text x="167.2" y="127.3">g3</text>
<text x="180" y="129.5">1k</text>
<text x="193.2" y="131.5">LED-GREEN</text>
<text x="234.8" y="133.4">LED-GREEN LED-YELLOW</text>
<text x="259.2" y="133.1">LED-RED</text>
<text x="107.8" y="142.7">13</text>
<text x="119.8" y="143.8">g4</text>
<text x="166.6" y="140.8">y3</text>
<text x="179.7" y="143">1k</text>
<text x="107.8" y="147.8">11</text>
<text x="107.8" y="145.2">12</text>
<text x="118.2" y="146.4">y4</text>
<text x="118.2" y="148.9">r4</text>
<text x="193.2" y="145">LED-YELLOW</text>
<text x="232.7" y="145.1">1k</text>
<text x="246.2" y="145.3">1k</text>
<text x="257.1" y="144.8">1k</text>
<text x="107.8" y="155.2">8</text>
<text x="107.8" y="152.9">9</text>
<text x="107.8" y="150.3">10</text>
<text x="117.7" y="151.5">g3</text>
<text x="118.7" y="154">y3</text>
<text x="167.7" y="151.7">r3</text>
<text x="180.3" y="153.9">1k</text>
<text x="193.5" y="155.9">LED-RED</text>
<text x="107.8" y="160.7">7</text>
<text x="118" y="156.3">r3</text>
<text x="118.5" y="161.6">g2</text>
<text x="231.2" y="160.1" transform="rotate(-90 231.2 160.1)">g4</text>
<text x="244.6" y="160.8" transform="rotate(-90 244.6 160.8)">y4</text>
<text x="255.6" y="159.7" transform="rotate(-90 255.6 159.7)">r4</text>
<text x="29" y="165.2">SR_CLK</text>
<text x="44.8" y="167.1">A1</text>
<text x="44.8" y="164.5">A0</text>
<text x="107.8" y="165.6">5</text>
<text x="107.8" y="163">6</text>
<text x="118.2" y="164.2">y2</text>
<text x="118.2" y="166.7">r2</text>
<text x="29" y="170.8">SR_STB</text>
<text x="34.5" y="168.2">D1</text>
<text x="44.8" y="172.2">A3</text>
<text x="44.8" y="169.6">A2</text>
<text x="107.8" y="173.2">2</text>
<text x="107.8" y="170.6">3</text>
<text x="107.8" y="168.1">4</text>
<text x="117.7" y="169.2">g1</text>
<text x="118.5" y="171.8">y1</text>
<text x="44.8" y="177.2">A5</text>
<text x="44.8" y="174.7">A4</text>
<text x="107.8" y="178.3">0</text>
<text x="107.8" y="175.7">1</text>
<text x="118" y="174.3">r1</text>
<text x="49.4" y="186.4">ARDUINO UNO</text>
</g>
<g font-size="1.9" fill="#fff">
<text x="50.5" y="129.7" transform="rotate(90 50.5 129.7)">Reset BTN</text>
<text x="69.6" y="128.2" transform="rotate(90 69.6 128.2)">ON</text>
<text x="93.1" y="144">PB5/SCK</text>
<text x="95.8" y="138.9">AREF</text>
<text x="52.6" y="147.5">RESET</text>
<text x="84.9" y="149.1">~ PB3/MOSI/OC2A</text>
<text x="92.4" y="146.3">PB4/MISO</text>
<text x="89.9" y="153.9">~ PB1/OC1A</text>
<text x="90.1" y="151.6">~ PB2/OC1B</text>
<text x="63" y="159.1" transform="rotate(90 63 159.1)">ANALOG IN</text>
<text x="87" y="156.4">PB0/ICP1/CLKO</text>
<text x="92.7" y="161.8">PD7/AIN1</text>
<text x="52.9" y="165.8">PC0/ADC0</text>
<text x="87.5" y="166.8">~ PD5/T1/OC0B</text>
<text x="91.1" y="164.3">~ PD7/AIN1</text>
<text x="52.6" y="173.4">PC3/ADC3</text>
<text x="52.6" y="170.9">PC2/ADC2</text>
<text x="52.9" y="168.4">PC1/ADC1</text>
<text x="85.8" y="171.9">~ PD3/INT1/OC2B</text>
<text x="90.2" y="169.4">PD4/T0/XCK</text>
<text x="52.5" y="178.3">PC5/ADC5/SCL</text>
<text x="52.7" y="175.7">PC4/ADC4/SDA</text>
<text x="92.8" y="174.2">PD2/INT0</text>
<text x="93.1" y="179">PD0/RXD</text>
<text x="93.2" y="176.5">PD1/TXD</text>
</g>
<g font-size="1.4" fill="#fff">
<text x="74" y="161.2" transform="rotate(-90 74 161.2)">1121</text>
<text x="75.3" y="169.5" transform="rotate(-90 75.3 169.5)">ATMEGA328P-PU</text>
</g>
</svg>
